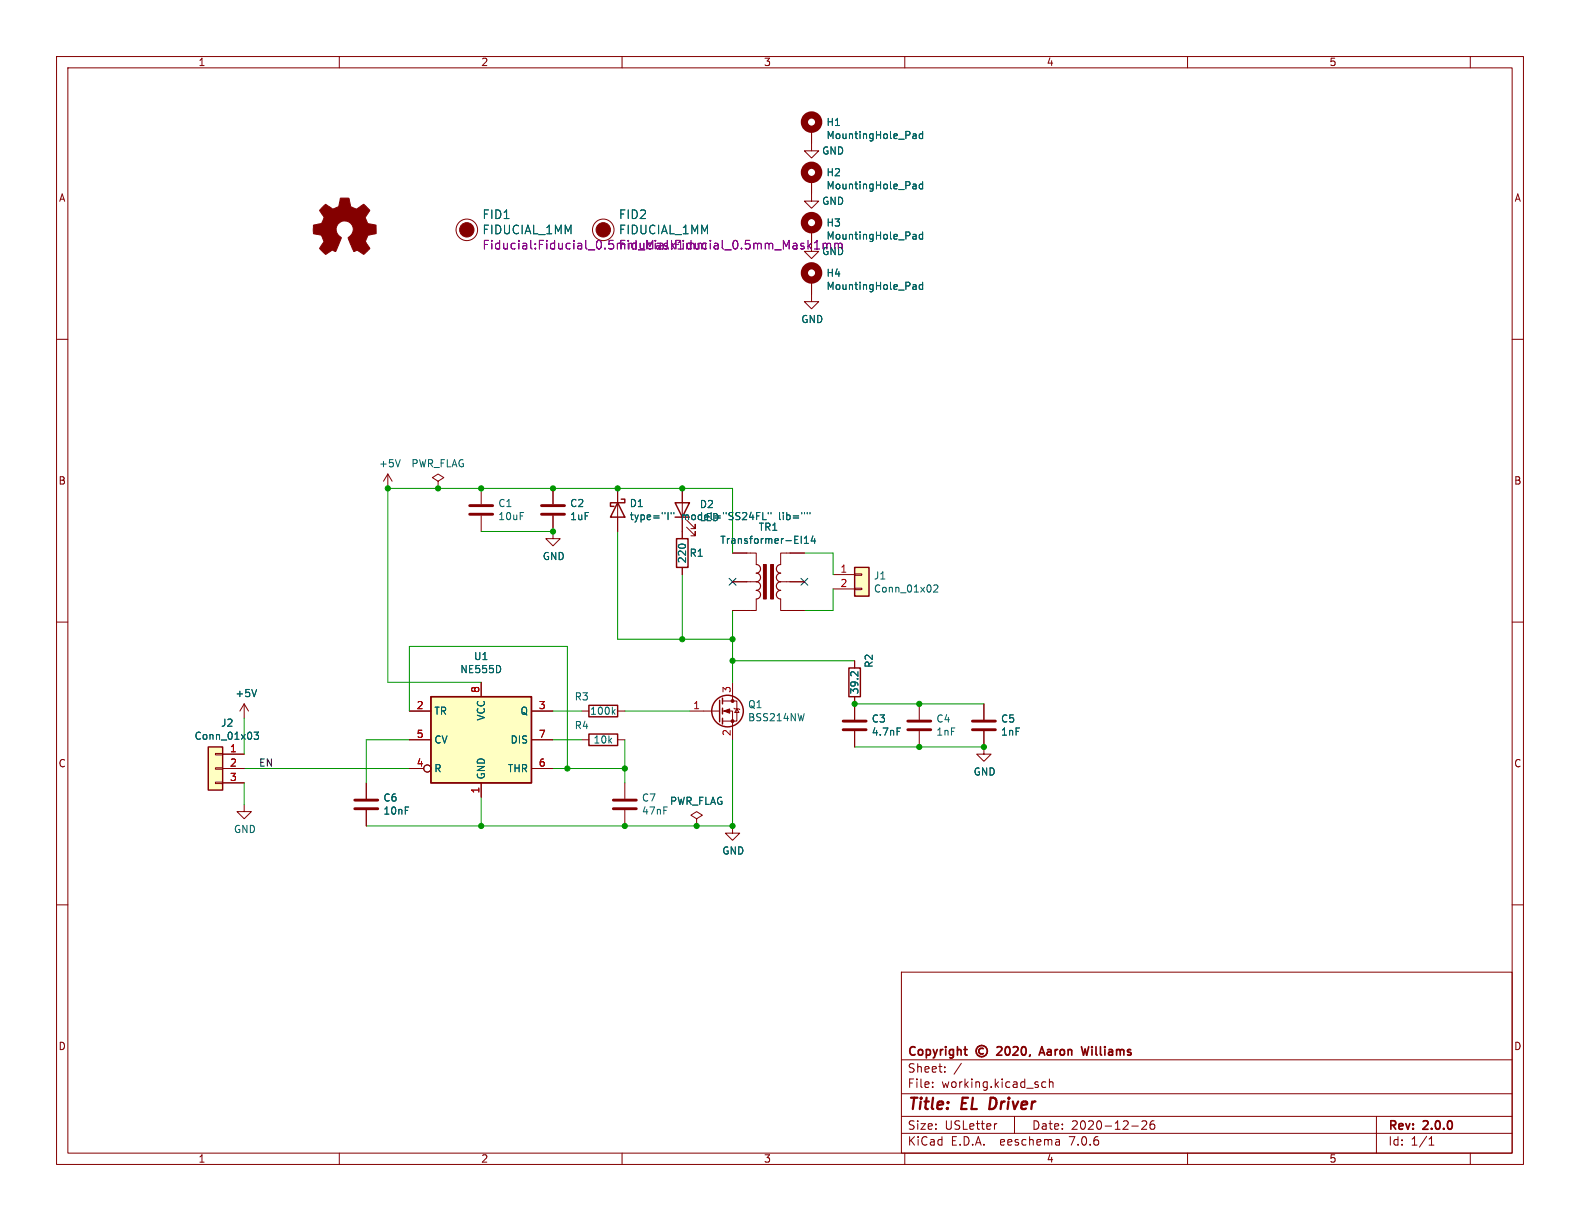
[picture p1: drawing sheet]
<svg xmlns="http://www.w3.org/2000/svg" width="279mm" height="216mm" viewBox="0 0 279 216" stroke-linecap="round" stroke-linejoin="round" font-family="sans-serif">
<g fill="none" stroke="#840000" stroke-width=".18">
<path d="M10 10h259.4v195.9h-259.4zM12 12h255.4v191.9h-255.4zM60 10v2M110 10v2M160 10v2M210 10v2M260 10v2M143.5 31.8v3.8h1.3l-1.3 1.2-1.3-1.2h1.3M143.5 22.9v3.8h1.3l-1.3 1.2-1.3-1.2h1.3M10 60h2M143.5 40.6v3.9h1.3l-1.3 1.2-1.3-1.2h1.3M143.5 49.5v3.8h1.3l-1.3 1.3-1.3-1.3h1.3"/>
<path d="M267.4 60h2M68.6 83.8l-.8 1.3M68.6 83.8v2.6M68.6 83.8l.7 1.3M77.5 85.1l1-.6-1-.7-1 .7 1 .6v1.3M77.5 86.4h.1M85.1 86.4v2.8M85.1 91.2v2.8M97.8 91.2v4.1h1.3l-1.3 1.2-1.3-1.2h1.3M97.8 86.4v2.8M109.2 86.4v7.6M120.6 86.4v8.9"/>
<path d="M121.4 93.2l1.5 1.5v-.7v.7h-.7M121.4 91.9l1.5 1.6v-.8v.8h-.7M129.5 97.8h4.2v2M142.2 97.8h-4.2v2M10 110h2M120.6 100.3v1.3M129.5 102.9h3.2M133.7 105.9v2.1h-4.2M138 105.9v2.1h4.2M139.1 102.9h3.1M147.3 101.6h3.8M147.3 104.1h3.8"/>
<path d="M151.1 104h1.3v.3h-1.3zM151.1 101.5h1.3v.2h-1.3zM151.1 116.8v1.3M267.4 110h2M38.1 138.3h1.3v.3h-1.3zM38.1 135.8h1.3v.2h-1.3zM38.1 133.2h1.3v.3h-1.3zM39.4 133.4h3.8M39.4 135.9h3.8M39.4 138.4h3.8M43.2 124.5l-.8 1.2M43.2 124.5v2.5"/>
<path d="M43.2 124.5l.7 1.2M64.8 138.4v2.8M72.4 125.7h3.8M72.4 130.8h3.8M72.4 135.9h2.5M85.1 120.7v2.5M85.1 138.4v2.6M94 125.7h3.8M94 130.8h3.8M94 135.9h3.8M102.9 125.7h1.2M102.9 130.8h1.2"/>
<path d="M109.2 125.7h1.3M109.2 130.8h1.3M110.5 138.4v2.8M121.9 125.7h5.4M127.8 125.7h1.7v5.1M127.8 124h2.5v3.5h-2.5M129.5 120.7v3.3M129.8 125.2l.1 .1h.8l.1 .2M130.3 125.3l.4 .7h-.8zM151.1 123.2v4.1M151.1 129.3v2.8M162.6 124.5v2.8"/>
<path d="M162.6 129.3v2.8M174 129.3v4.1h1.3l-1.3 1.2-1.3-1.2h1.3M174 124.5v2.8M10 160h2M43.2 142.2v1.3h1.2l-1.2 1.3-1.3-1.3h1.3M64.8 143.3v2.8M110.5 143.3v2.8M123.2 144.8l1-.7-1-.6-1 .6 1 .7v1.3M123.2 146.1h.1M129.5 146.1v1.2h1.3l-1.3 1.3-1.2-1.3h1.2M267.4 160h2M159.4 171.9h108v32h-108z"/>
<path d="M159.4 197.4h108M159.4 193.4h108M159.4 187.4h108M164.9 192.1v.2M164.9 191.4v.1M167.1 189.4v.2M167.1 188.7v.1M170 188l-1.3 1.9M176.3 198.7l-.3 .1M179.4 197.4v3M184.9 191.4l-.4-.1-.3 .3v.4l.2 .2h.5M185.6 191.4l.2-.1 .3 .1 .1 .9"/>
<path d="M185.6 190.8v1.5M200.1 199.1h1.2M201.9 198.3l.6-.1 .2 .1 .1 .3-.9 1.1h.9M204.1 198.2a.59 .59 0 0 0-.7 .6v.6l.1 .2 .4 .1 .2-.2 .1-.5-.1-.2h-.5l-.2 .2M243.4 197.4v6.5M60 203.9v2M110 203.9v2M159.4 200.4h108M160 203.9v2M187.3 201.6l.1 .9M187.4 202.4l-.2 .1M187.4 201.8l-.2 .1"/>
<path d="M210 203.9v2M252.7 202.5h.9M252.7 201.4l.4-.4v1.5M260 203.9v2"/>
<circle cx="82.5" cy="40.6" r="1.9"/>
<circle cx="106.7" cy="40.6" r="1.9"/>
<circle cx="75.6" cy="135.9" r=".63"/>
</g>
<path d="M175.2 194.1l-.3 2h.5" fill="none" stroke="#840000" stroke-width=".4"/>
<g fill="none" stroke="#840000" stroke-width=".3">
<path d="M170.5 185.6h.5M170.9 186.6h.1M173.9 185.4a.52 .52 0 0 0-.8 .5 .52 .52 0 0 0 .8 .4M176.3 185.2l.6-.1 .2 .1 .1 .3-1 1.1h1M177.9 185.2l.2-.1a.81 .81 0 0 1 .6 .6 .81 .81 0 0 1-.3 .8l-.2 .1a.81 .81 0 0 1-.3-1.4zM179.2 185.2l.5-.1 .3 .1v.3l-.9 1.1h.9M180.7 185.2l.3-.1a.81 .81 0 0 1 .5 .6 .81 .81 0 0 1-.3 .8l-.1 .1a.81 .81 0 0 1-.4-1.4zM182.2 186.5l-.2 .3M183.7 186.6l.5-1.5 .5 1.5M183.9 186.1h.7M192.5 185.1l-.3 1.5-.3-1.1-.3 1.1"/>
<circle cx="173.6" cy="185.9" r="1"/>
</g>
<g fill="#ffffc2" stroke="#ffffc2" stroke-width=".18">
<path d="M151.1 100.3h2.6v5.1h-2.6z"/>
<path d="M36.8 132.1h2.6v7.6h-2.6z"/>
<path d="M76.2 123.2h17.8v15.2h-17.8z"/>
</g>
<g fill="none" stroke="#840000" stroke-width=".25">
<path d="M109.2 88.9l1.3 2.5h-2.6zM109.9 88.3h.6v.6h-2.6v.6h.7M119.4 88.9h2.5l-1.3 2.5zM119.4 91.4h2.5M119.6 95.3h2.1v5h-2.1zM150.1 118.1h2v5.1h-2zM151.1 100.3h2.6v5.1h-2.6zM36.8 132.1h2.6v7.6h-2.6zM76.2 123.2h17.8v15.2h-17.8zM104.1 129.8h5.1v2h-5.1zM104.1 124.7h5.1v2h-5.1zM127.3 123.8v3.8"/>
<path d="M127.8 123.4v1.1M127.8 125.2v1M127.8 127v1"/>
<circle cx="128.7" cy="125.7" r="2.79"/>
</g>
<g fill="none" stroke="#006464" stroke-width=".18">
<path d="M161.6 23.7h.3l.1 .8M161.6 32.5l.3 .1 .1 .8M162 33.3l-.4 .1M162 32.9h-.4M162 24.4l-.4 .1M162 24h-.4M163.2 23.2v1.3M163.2 32.1v1.3M163.2 23.7h-.4l-.3 .2 .2 .5h.5M163.2 32.6l-.4-.1-.3 .3 .2 .5h.5M161.6 41.4l.3 .1 .1 .8M161.6 50.3l.3 .1 .1 .8"/>
<path d="M162 42.2l-.4 .1M162 41.7l-.4 .1M162 51.1l-.4 .1M162 50.6l-.4 .1M163.2 41.5l-.4-.1-.3 .3 .2 .5h.5M163.2 41v1.3M163.2 49.9v1.3M163.2 50.4l-.4-.1-.3 .3 .2 .5h.5M70.8 81.3l-.4 1.2M118.1 90.6v1.3M118.7 90.6v.3M119.2 90.6v.3"/>
<path d="M134.9 90.6v1.3h.6M135.9 90.6v.3M136.3 90.6v.3M141.7 94.8v1.3M142.2 96.1h.8M142.2 95.2l.4-.4v1.3M142.8 90.6v.3M143.2 90.6v.3M143.8 94.8l-.4 .9h.8M144.1 95.2v.9M88.5 118v.6M151.7 118.8v.8l-.7-.8h-.3l-.2 .1"/>
<path d="M165.1 103.5l.5-.1 .3 .4-.8 .9h.8M44.9 129.5h.8l-.4 .4 .4 .2v.5l-.2 .1-.6-.1M45.4 121.9l-.4 1.3M108.4 125.8l.4 .5M108.8 125.5l-.5 .4M158.6 128.7h.6"/>
</g>
<g fill="#840000" stroke="#840000" stroke-width=".18">
<path d="M128 125.7l1-.4v.8z"/>
<path d="M135 99.8h.5v6.1h-.5z"/>
<path d="M132.7 102.9h1z"/>
<path d="M138 102.9h1.1z"/>
<path d="M136.3 99.8h.5v6.1h-.5z"/>
<path d="M57 36.6l.6-.5 .9 .6a.62 .62 0 0 0 1 0l.2-.1a1.62 1.62 0 0 0 .4-1.3l.1-.3 1.5 .1 .2 .7a.74 .74 0 0 0 .6 1l.5 .2 1.3-.9 1.1 1.1-.4 .6a.75 .75 0 0 0-.2 1.2l.2 .5 1.5 .3v1.5l-1.4 .3-.1 .1a1.23 1.23 0 0 0-.3 1.2l.7 1-.1 .2-1 .9-.8-.5a.54 .54 0 0 0-.9 0l-1-2.4a2.33 2.33 0 0 0 .8-1.9 1.54 1.54 0 0 0-2.5-.7 1.54 1.54 0 0 0 .5 2.5l-1.1 2.5a.69 .69 0 0 0-1.1 .1l-.6 .4-1.1-1.1 .8-1.2-.2-.5a.71 .71 0 0 0-.9-.7l-.8-.2v-1.5l.5-.1a1.11 1.11 0 0 0 1.2-.7 .72 .72 0 0 0-.2-1.2l-.4-.6z"/>
<circle cx="129.5" cy="127.5" r=".25"/>
<circle cx="129.5" cy="124" r=".25"/>
<circle cx="106.7" cy="40.6" r="1.27"/>
<circle cx="82.5" cy="40.6" r="1.27"/>
</g>
<path d="M144 44h.9M144 42.9l.5-.4v1.5M145.6 43v1M146.2 43.2v.8M146.9 43.2v.8M147.6 43v1M148.3 43.2v.8M148.9 43.2v.8" fill="none" stroke="#840084" stroke-width=".18"/>
<g fill="none" stroke="#840000" stroke-width=".51">
<path d="M83.1 90.9h4M83.1 89.4h4M95.8 90.9h4M95.8 89.4h4M149.1 129h4.1M149.1 127.5h4.1M160.5 129h4.1M160.5 127.5h4.1M172 129h4M172 127.5h4M62.7 143h4.1M62.7 141.5h4.1"/>
<path d="M108.5 143h4M108.5 141.5h4"/>
</g>
<path d="M133.7 99.8a.76 .76 0 0 1 .8 .8 .76 .76 0 0 1-.8 .7 .76 .76 0 0 1 .8 .8 .76 .76 0 0 1-.8 .8 .76 .76 0 0 1 .8 .7 .76 .76 0 0 1-.8 .8 .76 .76 0 0 1 .8 .8 .76 .76 0 0 1-.8 .7M138 99.8a.76 .76 0 0 0-.7 .8 .76 .76 0 0 0 .7 .7 .76 .76 0 0 0-.7 .8 .76 .76 0 0 0 .7 .8 .76 .76 0 0 0-.7 .7 .76 .76 0 0 0 .7 .8 .76 .76 0 0 0-.7 .8 .76 .76 0 0 0 .7 .7" fill="none" stroke="#840000" stroke-width=".2"/>
<g fill="none" stroke="#840000" stroke-width="1.3">
<circle cx="143.5" cy="30.5" r="1.27"/>
<circle cx="143.5" cy="39.4" r="1.27"/>
<circle cx="143.5" cy="21.6" r="1.27"/>
<circle cx="143.5" cy="48.3" r="1.27"/>
</g>
<g fill="none" stroke="#009600" stroke-width=".18">
<path d="M85.1 94h12.7M109.2 94v19h20.3M129.5 97.8v-11.4h-60.9v34.3h16.5M142.2 97.8h5.1v3.8M120.6 101.6v11.4M129.5 108v12.7M129.5 116.8h21.6M147.3 104.1v3.9h-5.1M43.2 135.9h29.2M43.2 127v6.4M43.2 138.4v3.8M72.4 125.7v-11.4h27.9v21.6"/>
<path d="M72.4 130.8h-7.6v7.6M97.8 125.7h5.1M97.8 135.9h12.7M97.8 130.8h5.1M110.5 125.7h11.4M110.5 130.8v7.6M129.5 130.8v15.3h-64.7M151.1 124.5h22.9M151.1 132.1h22.9M85.1 141v5.1"/>
</g>
<path d="M128.9 102.3l1.2 1.2M130.1 102.3l-1.2 1.2M141.6 102.3l1.2 1.2M142.8 102.3l-1.2 1.2" fill="none" stroke="#000084" stroke-width=".18"/>
<g fill="#009600" stroke="#009600" stroke-width=".18">
<circle cx="129.5" cy="146.1" r=".46"/>
<circle cx="123.2" cy="146.1" r=".46"/>
<circle cx="174" cy="132.1" r=".46"/>
<circle cx="151.1" cy="124.5" r=".46"/>
<circle cx="162.6" cy="124.5" r=".46"/>
<circle cx="162.6" cy="132.1" r=".46"/>
<circle cx="77.5" cy="86.4" r=".46"/>
<circle cx="68.6" cy="86.4" r=".46"/>
<circle cx="85.1" cy="86.4" r=".46"/>
<circle cx="110.5" cy="135.9" r=".46"/>
<circle cx="100.3" cy="135.9" r=".46"/>
<circle cx="110.5" cy="146.1" r=".46"/>
<circle cx="85.1" cy="146.1" r=".46"/>
<circle cx="97.8" cy="86.4" r=".46"/>
<circle cx="97.8" cy="94" r=".46"/>
<circle cx="120.6" cy="113" r=".46"/>
<circle cx="129.5" cy="113" r=".46"/>
<circle cx="129.5" cy="116.8" r=".46"/>
<circle cx="120.6" cy="86.4" r=".46"/>
<circle cx="109.2" cy="86.4" r=".46"/>
</g>
<g font-size="2.8" fill="#840000">
<text x="160.4" y="196.8">Title:</text>
<text x="170.1" y="196.8">EL</text>
<text x="175.8" y="196.8">Driver</text>
</g>
<g font-size="2.1" fill="#006464">
<text x="85.2" y="38.9">FID1</text>
<text x="109.4" y="38.9">FID2</text>
</g>
<g font-size="2.1" fill="#840084">
<text x="85.2" y="41.6">FIDUCIAL_1MM</text>
<text x="109.4" y="41.6">FIDUCIAL_1MM</text>
<text x="85.2" y="44.3">Fiducial:Fiducial_0.5mm_Mask1mm</text>
<text x="109.4" y="44.3">Fiducial:Fiducial_0.5mm_Mask1mm</text>
</g>
<g font-size="2.1" fill="#840000">
<text x="160.4" y="189.9">Sheet:</text>
<text x="160.4" y="187.1">Copyright</text>
<text x="185.2" y="187.1">Aaron</text>
<text x="193.2" y="187.1">Williams</text>
<text x="160.4" y="192.6">File:</text>
<text x="166.5" y="192.6">working.kicad_sch</text>
<text x="160.4" y="202.8">KiCad</text>
<text x="160.4" y="200">Size:</text>
<text x="167.1" y="200">USLetter</text>
<text x="168.1" y="202.8">E.D.A.</text>
<text x="177" y="202.8">eeschema</text>
<text x="182.4" y="200">Date:</text>
<text x="189.4" y="202.8">7.0.6</text>
<text x="189.4" y="200">2020-12-26</text>
<text x="245.4" y="200.2">Rev:</text>
<text x="245.4" y="202.8">Id:</text>
<text x="249.5" y="202.8">1/1</text>
<text x="251.8" y="200.2">2.0.0</text>
</g>
<g font-size="1.8" fill="#840000">
<text x="35" y="11.9">1</text>
<text x="85" y="11.9">2</text>
<text x="135" y="11.9">3</text>
<text x="185" y="11.9">4</text>
<text x="235" y="11.9">5</text>
<text x="10.3" y="35.9">A</text>
<text x="267.7" y="35.9">A</text>
<text x="10.3" y="85.9">B</text>
<text x="267.7" y="85.9">B</text>
<text x="10.3" y="135.9">C</text>
<text x="267.7" y="135.9">C</text>
<text x="10.3" y="185.9">D</text>
<text x="267.7" y="185.9">D</text>
<text x="35" y="205.8">1</text>
<text x="85" y="205.8">2</text>
<text x="135" y="205.8">3</text>
<text x="185" y="205.8">4</text>
<text x="235" y="205.8">5</text>
</g>
<g font-size="1.8" fill="#006464">
<text x="146.1" y="22.5">H1</text>
<text x="145.3" y="27.5">GND</text>
<text x="146.1" y="24.8">MountingHole_Pad</text>
<text x="146.1" y="31.4">H2</text>
<text x="146.1" y="33.7">MountingHole_Pad</text>
<text x="145.3" y="36.4">GND</text>
<text x="146.1" y="40.3">H3</text>
<text x="145.3" y="45.3">GND</text>
<text x="146.1" y="49.1">H4</text>
<text x="146.1" y="51.5">MountingHole_Pad</text>
<text x="141.6" y="57.3">GND</text>
<text x="66.9" y="82.8">+5V</text>
<text x="72.7" y="82.8">PWR_FLAG</text>
<text x="88" y="89.9">C1</text>
<text x="100.7" y="89.9">C2</text>
<text x="111.3" y="89.9">D1</text>
<text x="88" y="92.2">10uF</text>
<text x="100.7" y="92.2">1uF</text>
<text x="111.3" y="92.2">type=&quot;I&quot;</text>
<text x="120.5" y="92.2">model=&quot;SS24FL&quot;</text>
<text x="123.7" y="90">D2</text>
<text x="123.7" y="92.4">LED</text>
<text x="134.1" y="94.1">TR1</text>
<text x="137.9" y="92.2">lib=&quot;&quot;</text>
<text x="95.9" y="99.2">GND</text>
<text x="121.5" y="99.7" transform="rotate(-90 121.5 99.7)">220</text>
<text x="121.8" y="98.7">R1</text>
<text x="127.3" y="96.4">Transformer-EI14</text>
<text x="154.4" y="102.7">J1</text>
<text x="154.4" y="105">Conn_01x02</text>
<text x="81.3" y="119.2">NE555D</text>
<text x="83.7" y="116.9">U1</text>
<text x="154.5" y="118.2" transform="rotate(-90 154.5 118.2)">R2</text>
<text x="41.5" y="123.5">+5V</text>
<text x="101.5" y="124.1">R3</text>
<text x="132.2" y="125.4">Q1</text>
<text x="152" y="122.9" transform="rotate(-90 152 122.9)">39.2</text>
<text x="34.3" y="131">Conn_01x03</text>
<text x="39" y="128.7">J2</text>
<text x="76.7" y="126.6">TR</text>
<text x="76.7" y="131.7">CV</text>
<text x="86" y="127.5" transform="rotate(-90 86 127.5)">VCC</text>
<text x="90.2" y="131.7">DIS</text>
<text x="91.9" y="126.6">Q</text>
<text x="101.5" y="129.1">R4</text>
<text x="104.2" y="126.6">100k</text>
<text x="104.9" y="131.7">10k</text>
<text x="132.2" y="127.7">BSS214NW</text>
<text x="154.1" y="128">C3</text>
<text x="154.1" y="130.3">4.7nF</text>
<text x="165.5" y="128">C4</text>
<text x="165.5" y="130.3">1nF</text>
<text x="176.9" y="128">C5</text>
<text x="176.9" y="130.3">1nF</text>
<text x="76.7" y="136.8">R</text>
<text x="86" y="137.9" transform="rotate(-90 86 137.9)">GND</text>
<text x="89.7" y="136.8">THR</text>
<text x="172.1" y="137.3">GND</text>
<text x="67.7" y="141.9">C6</text>
<text x="113.4" y="141.9">C7</text>
<text x="118.4" y="142.5">PWR_FLAG</text>
<text x="41.3" y="147.5">GND</text>
<text x="67.7" y="144.2">10nF</text>
<text x="113.4" y="144.2">47nF</text>
<text x="127.6" y="151.3">GND</text>
</g>
<text font-size="1.8" fill="#840084" x="146.1" y="42.6">MountingHole_Pad</text>
<g font-size="1.8" fill="#a90000">
<text x="148.5" y="101.3">1</text>
<text x="148.5" y="103.9">2</text>
<text x="73.6" y="125.5">2</text>
<text x="84.8" y="122.6" transform="rotate(-90 84.8 122.6)">8</text>
<text x="95.2" y="125.5">3</text>
<text x="122.5" y="125.5">1</text>
<text x="129.3" y="122.6" transform="rotate(-90 129.3 122.6)">3</text>
<text x="73.6" y="130.6">5</text>
<text x="95.2" y="130.6">7</text>
<text x="129.3" y="130.2" transform="rotate(-90 129.3 130.2)">2</text>
<text x="40.6" y="133.1">1</text>
<text x="40.6" y="135.6">2</text>
<text x="73.6" y="135.6">4</text>
<text x="95.2" y="135.6">6</text>
<text x="40.6" y="138.2">3</text>
<text x="84.8" y="140.4" transform="rotate(-90 84.8 140.4)">1</text>
</g>
<text font-size="1.8" fill="#0f0f0f" x="45.7" y="135.6">EN</text>
</svg>
